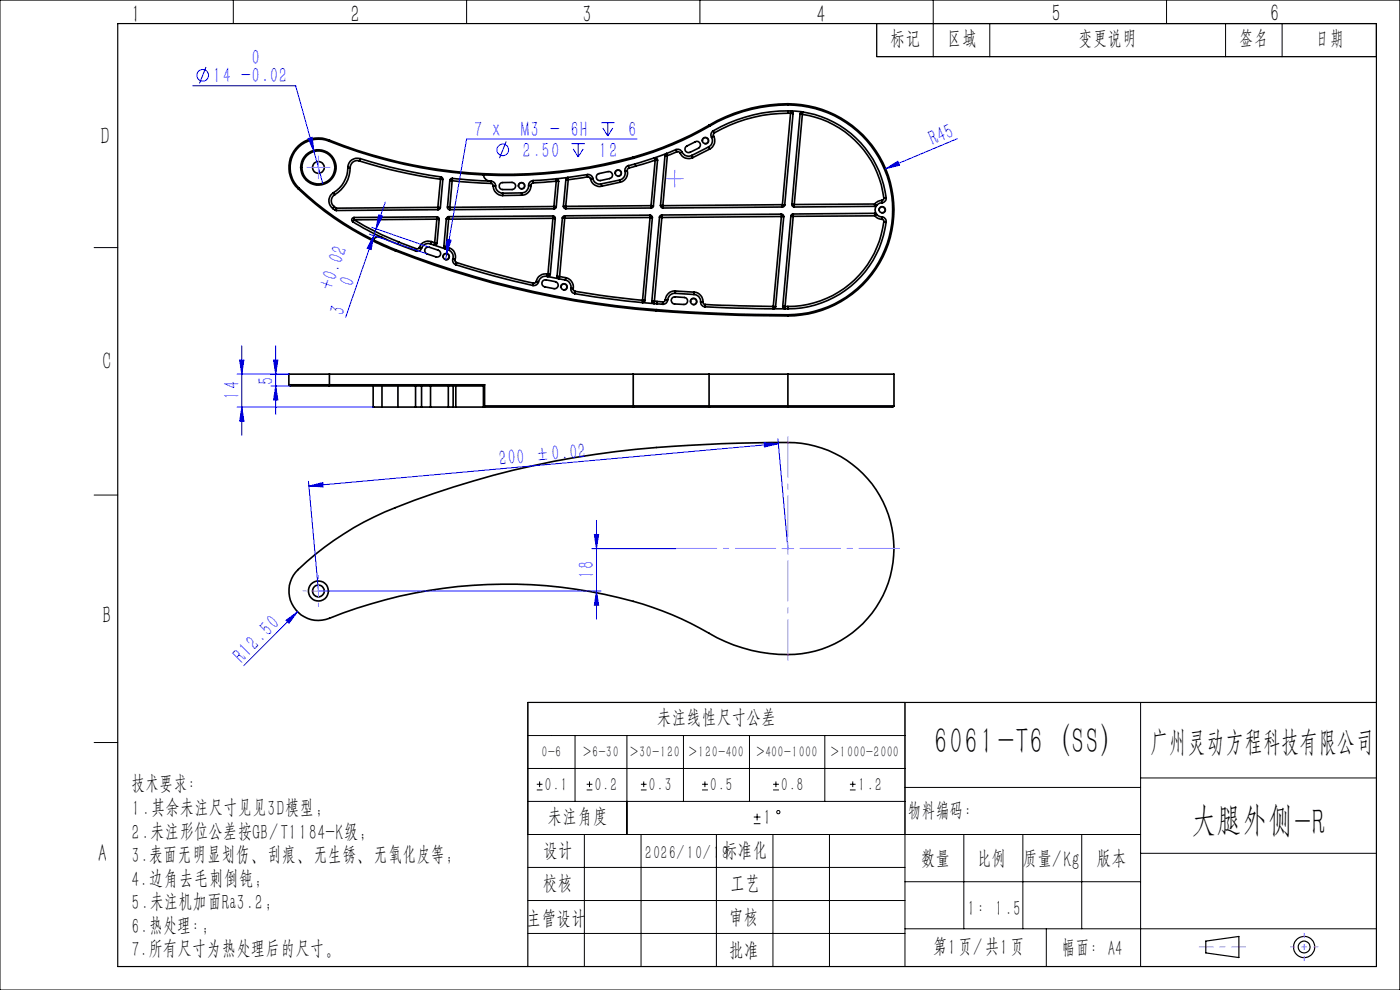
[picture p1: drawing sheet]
<svg xmlns="http://www.w3.org/2000/svg" width="297mm" height="210mm" viewBox="0 0 297 210" stroke-linecap="round" stroke-linejoin="round" font-family="sans-serif">
<g fill="none" stroke="#000" stroke-width=".35">
<path d="M63.4 39.9a64.2 64.2 0 0 0 15.8 11M63.4 39.9l-.1 .1M69.8 29.9a6 6 0 0 0-7.3 2.4 6 6 0 0 0 .9 7.6M69.8 29.9a101.8 101.8 0 0 0 32.8 7.2M69.9 29.7a6.2 6.2 0 0 0-7.6 2.4 6.2 6.2 0 0 0 1 7.9M69.9 29.7a99.8 99.8 0 0 0 32.9 7.2M69.9 29.7l-.1 .2M73.8 35.6a6.3 6.3 0 0 1-3.1 5.3M73.8 35.6h.5M74.3 35.6a6.7 6.7 0 0 1-3.3 5.7M76.2 34.1a108.4 108.4 0 0 0 17.3 3.9M76.2 34.1a1.47 1.47 0 0 0-1.9 1.5"/>
<path d="M76.4 33.6a1.98 1.98 0 0 0-2.6 2M76.4 33.6a106 106 0 0 0 17.1 3.9M76.4 33.6l-.2 .5M93.5 38l.4 .1M93.5 38l-.6 6M93.5 37.5l.3 .2 .1 .4M93.5 37.5v.5M93.9 38.1l-.5 6M95.4 38.3h.5M95.4 38.3l-.5 5.6M95.9 38.3l8.2 .6M95.9 38.3l-.5 5.7"/>
<path d="M96 37.8l-.3 .1-.3 .4M96 37.8l8 .6M96 37.8l-.1 .5M102.6 37.1a1.53 1.53 0 0 0 1.4 1.3M102.8 36.9l-.2 .2M104 38.4h.2M104.1 38.9l.5 .2v.3M104.2 38.4a1.03 1.03 0 0 1 .9 1M104.2 38.4l-.1 .5M104.6 39.4a2.05 2.05 0 0 0 2 2.1M104.6 39.4h.5M105.1 39.4a1.57 1.57 0 0 0 1.5 1.6"/>
<path d="M106.1 38.9l.5-.2h2a.76 .76 0 0 1 .8 .7 .76 .76 0 0 1-.7 .8h-2.1a.74 .74 0 0 1-.7-.4 .74 .74 0 0 1 .2-.9zM112.1 39.4a1.51 1.51 0 0 1-1.4 1.5M112.1 39.4h.5M112.6 39.4a1.99 1.99 0 0 1-1.9 2M113.1 38.3a1.02 1.02 0 0 0-1 1.1M113.1 38.3v.5M113.1 38.8l-.4 .2-.1 .4M118 38.4v-.1a.24 .24 0 0 1 0-.4 .24 .24 0 0 1 .4 .2l.1 .4M118 38.4l.5 .1M118 38.4l-4.9 .4M118 38.4l-.5 5.4M118.5 38.5l-.5 5.3"/>
<path d="M120.1 38.1v-.3l.4-.2v.5M120.1 38.1h.4M120.1 38.1l-.6 5.6M120.5 38.1l-.5 5.7M124.6 37a.97 .97 0 0 1 1.2 .8M124.6 37a95.5 95.5 0 0 1-11.5 1.3M124.6 37l.1 .5M124.7 37.5l-4.2 .6M124.7 37.5l.4 .1 .2 .3M125.3 37.9a1.96 1.96 0 0 0 2.3 1.6M125.8 37.8a1.48 1.48 0 0 0 1.7 1.2M125.8 37.8l-.5 .1"/>
<path d="M126.8 36.9l2.2-.5a.76 .76 0 0 1 .9 .6 .76 .76 0 0 1-.6 .9l-1.9 .4a.77 .77 0 0 1-.9-.4 .77 .77 0 0 1 .3-1zM127.5 39l.1 .5M131.4 38.2l.2 .5M131.4 38.2l-3.9 .8M131.6 38.7l-4 .8M132.6 36.4a1.55 1.55 0 0 1-1.2 1.8M133.1 36.3a1.97 1.97 0 0 1-1.5 2.4M133.1 36.3l-.5 .1M133.3 35.1a1.05 1.05 0 0 0-.7 1.3M133.3 35.1l.2 .5M133.5 35.6l-.4 .3v.4M134.3 33.3a101.9 101.9 0 0 1-31.5 3.6"/>
<path d="M134.3 33.3l.1 .3M134.4 33.6a101.3 101.3 0 0 1-31.8 3.5M134.7 34.8l-1.4 .3M134.7 34.8l.2 .4M134.9 35.2l-1.4 .4M139 34v-.1a.22 .22 0 0 1-.2-.3 .22 .22 0 0 1 .3-.1l.3 .1 .1 .4M139 34h.5M139 34l-4.1 1.2M139 34l-.9 9.6M139.5 34l-.9 9.7M141.1 33l.3-.4 .2 .4M141.1 33h.5"/>
<path d="M141.1 33l-1 10.6M141.6 33l-1 10.6M143.4 31.7a1.05 1.05 0 0 1 1.3 .6M143.4 31.7l-4.3 1.7-4.4 1.4M143.4 31.7l.2 .5M143.6 32.2l-2 .8M143.6 32.2h.4l.3 .3M144.3 32.5a1.99 1.99 0 0 0 2.7 .9M144.7 32.3a1.51 1.51 0 0 0 2.1 .7M144.7 32.3l-.4 .2M145.5 31.1l2-1a.76 .76 0 0 1 1 .3 .76 .76 0 0 1-.3 1l-1.8 .9a.76 .76 0 0 1-.9-.2 .76 .76 0 0 1 0-1zM146.8 33l.2 .4"/>
<path d="M150.3 31.2l.2 .4M150.3 31.2l-3.5 1.8M150.4 26.6a71.1 71.1 0 0 1-16.1 6.7M150.4 26.6l.1 .2M150.5 26.8a68.6 68.6 0 0 1-16.1 6.8M150.5 31.6l-3.5 1.8M151 29.1a1.51 1.51 0 0 1-.7 2.1M151.3 27.8a1 1 0 0 0-.3 1.3M151.3 27.8l.3 .4M151.4 28.9l-.4 .2M151.4 28.9a1.97 1.97 0 0 1-.9 2.7M151.6 28.2l-.3 .4 .1 .3"/>
<path d="M167.1 22.3a33.2 33.2 0 0 0-16.6 4.5M167.1 22.3a22.3 22.3 0 0 1 22.3 22.2 22.3 22.3 0 0 1-22.3 22.3M167.1 23.5a21 21 0 0 1 20.9 18.5M167.1 23.5a31.6 31.6 0 0 0-15.8 4.3M167.1 22a22.5 22.5 0 0 1 22.6 22.5 22.5 22.5 0 0 1-22.6 22.5M167.1 22a33 33 0 0 0-16.7 4.6M167.1 23.5v.5M167.1 24a31.5 31.5 0 0 0-15.5 4.2M167.1 24h.6M167.1 22v.3M167.7 24l.2-.5 .3 .3v.3M167.7 24l.5 .1"/>
<path d="M167.7 24l-1.7 19.4M168.2 24.1l-1.7 19.4M169.7 24.2a.38 .38 0 0 1 .6-.4l-.1 .5M169.7 24.2l.5 .1M169.7 24.2l-1.7 19.1M170.2 24.3a20.5 20.5 0 0 1 17.3 17.7M170.2 24.3l-1.7 19.1M63.3 40a62.8 62.8 0 0 0 16 11.2M70.6 44.2l.5 .4M70.7 40.9a2.01 2.01 0 0 0-.1 3.3M70.7 40.9l.3 .4M70.9 43.8l.5 .4"/>
<path d="M70.9 43.8l-.3 .4M71 41.3a1.51 1.51 0 0 0-.1 2.5M71.1 44.6l.3 .1M71.4 44.2v.5M71.4 44.2l-.3 .4M74.9 47.1l2.2 1.3 3.9 2M75.1 46.1a.5 .5 0 0 0-.5 .4 .5 .5 0 0 0 .3 .6M75.1 46.6l-.2 .5M75.1 46.6a65.9 65.9 0 0 0 9.5 4.7M75.1 46.1v.5M79.2 50.9l4.8 2.1M79.2 50.9h.1"/>
<path d="M79.2 50.9l.1 .3M79.3 51.2l4.6 2M81 50.4a1.47 1.47 0 0 0-1.8 .5M81 50.4l3.4 1.4M83.9 53.2a192.3 192.3 0 0 0 55.3 12.8M84 53a191.9 191.9 0 0 0 55.3 12.7M84 53l-.1 .2M84.4 51.8l3.8 1.4M84.6 51.3l3.7 1.5M84.6 51.3l-.2 .5M88.3 52.8l-.1 .4M89 52.5l-.3 .3h-.4"/>
<path d="M89 52.5l.4 .1M89.4 52.6a.97 .97 0 0 1-1.2 .6M90.3 52.7l.2-.2 .6-.1 1.9 .7a.75 .75 0 0 1 .5 .9 .75 .75 0 0 1-1 .5l-1.9-.6a.76 .76 0 0 1-.3-1.2zM91.3 51.7a1.47 1.47 0 0 0-1.9 .9M91.3 51.7l3.8 1.3M91.5 51.3a2.04 2.04 0 0 0-2.5 1.2M91.5 51.3l-.2 .4M91.5 51.3l.7 .2M92.2 51.5l-.1 .4a.35 .35 0 0 0 .4 .1 .35 .35 0 0 0 .2-.4M92.2 51.5l.5 .1M92.7 46a.48 .48 0 0 1 .5 .5M92.7 46.5h.5"/>
<path d="M92.7 46v.5M92.7 46l-17.6 .1M92.7 46.5l-.5 5M92.7 46.5l-17.6 .1M92.9 44v.5M92.9 44l.5 .1M92.9 44l-21.5 .2M92.9 44.5l-21.5 .2M93.2 46.5l-.5 5.1M93.4 44.1l-.2 .3-.3 .1M94.2 52.3v.3l.3 .2 .2-.5M94.2 52.3h.5"/>
<path d="M94.7 52.3l.6 .3M94.7 46.4l.5 .1M94.7 46.4l-.5 5.9M94.9 43.9a.49 .49 0 0 0 .5 .6M94.9 43.9l.5 .1M95.1 53a1.5 1.5 0 0 1 1 1.9M95.2 46l-.3 .1-.2 .3M95.2 46v.5M95.2 46.5l-.5 5.8M95.3 52.6l-.2 .4M95.3 52.6a2.04 2.04 0 0 1 1.3 2.5M95.4 44v.5"/>
<path d="M96.1 54.9a1.01 1.01 0 0 0 .6 1.3M96.1 54.9l.5 .2M96.6 55.1a.45 .45 0 0 0 .3 .6M96.7 56.2a182.9 182.9 0 0 0 16.4 4.4M96.9 55.7a188.8 188.8 0 0 0 16.3 4.4M96.9 55.7l-.2 .5M106.6 41v.5M110.7 40.9v.5M110.7 40.9l-4.1 .1M110.7 41.4l-4.1 .1M113.8 59.7l-.3 .3-.3 .1M113.8 59.7l.4 .1"/>
<path d="M114.2 59.8a.98 .98 0 0 1-1.1 .8M115.1 59.7l.2-.2 .6-.1 1.9 .4a.75 .75 0 0 1 .6 .8 .75 .75 0 0 1-.9 .6l-1.9-.4a.75 .75 0 0 1-.5-1.1zM116 58.6a1.52 1.52 0 0 0-1.8 1.2M116 58.6l3.9 .8M116.1 58.1a2.03 2.03 0 0 0-2.3 1.6M116.1 58.1l-.1 .5M116.1 58.1l.1 .1M116.2 58.2l-.1 .4a.37 .37 0 0 0 .5 0 .37 .37 0 0 0 .1-.4M116.2 58.2h.5M117.3 45.8a.49 .49 0 0 1 .5 .5M117.3 46.3h.5M117.3 45.8v.5"/>
<path d="M117.3 45.8l-22.1 .2M117.3 46.3l-1.1 11.9M117.3 46.3l-22.1 .2M117.5 43.8v.5M117.5 43.8h.5M117.5 44.3l-22.1 .2M117.5 43.8l-22.1 .2M117.8 46.3l-1.1 11.9M118 43.8l-.2 .4-.3 .1M118.2 58.6l.1 .3 .3 .3 .1-.5M118.2 58.6l.5 .1M118.7 58.7l1.3 .2"/>
<path d="M119.3 46.2l.5 .1M119.3 46.2l-1.1 12.4M119.5 43.7a.49 .49 0 0 0 .6 .6M119.5 43.7l.5 .1M119.8 45.8l-.2 .1-.3 .3M119.8 45.8v.5M119.8 46.3l-1.1 12.4M119.9 59.4a1.53 1.53 0 0 1 1.2 1.7M120 58.9l-.1 .5M120 58.9a2.02 2.02 0 0 1 1.6 2.3M120 43.8l.1 .5M137.9 45.6l.4 .3 .1 .3"/>
<path d="M137.9 46.1l.5 .1M137.9 45.6v.5M137.9 45.6l-18.1 .2M137.9 46.1l-1.6 17.6M137.9 46.1l-18.1 .2M138.1 43.6v.5M138.1 43.6l.5 .1M138.1 44.1l-18 .2M138.1 43.6l-18.1 .2M138.4 46.2l-1.6 17.5M138.6 43.7l-.1 .3-.4 .1M139.9 46.1h.5"/>
<path d="M139.9 46.1l-1.6 17.7M140.1 43.6l.1 .3 .4 .2M140.1 43.6h.5M140.4 45.6l-.3 .1-.2 .4M140.4 45.6v.5M140.4 46.1l-1.6 17.8M140.6 43.6v.5M165.7 45.4a.49 .49 0 0 1 .6 .6M165.7 45.4l.1 .5M165.7 45.4l-25.3 .2M165.8 45.9l.5 .1M165.8 45.9l-1.8 19.1"/>
<path d="M165.8 45.9l-25.4 .2M166 43.4v.5M166 43.4l.5 .1M166 43.9l-25.4 .2M166 43.4l-25.4 .2M166.3 46l-1.8 19M166.5 43.5l-.2 .3-.3 .1M167.8 45.9h.5M167.8 45.9l-1.7 19.1M168 43.3l.1 .4 .4 .2M168 43.3l.5 .1M168.3 45.4l-.3 .1-.2 .4"/>
<path d="M168.3 45.4v.5M168.3 45.9l-1.8 19.1M168.5 43.4v.5M185.6 43.3l.3 .3-.3 .2M185.6 45.3l.3 .2-.3 .3M185.6 45.8a2.05 2.05 0 0 0 1.5 .7M185.6 45.3v.5M185.6 43.3v.5M185.6 45.3l-17.3 .1M185.6 45.8l-17.3 .1M185.6 43.3l-17.1 .1M185.6 43.8l-17.1 .1"/>
<path d="M187.1 46a.97 .97 0 0 1 .9 1.1M187.1 43a1.5 1.5 0 0 0-1.5 1.5 1.5 1.5 0 0 0 1.5 1.5M187.1 46.5l.3 .2 .1 .3M187.1 46v.5M187.1 42.5a1.94 1.94 0 0 0-1.5 .8M187.1 42.5v.5M187.5 47a20.5 20.5 0 0 1-20.4 18M187.5 47l.5 .1M187.5 42l-.1 .4-.3 .1M188 47.1a21 21 0 0 1-20.9 18.4M188 42a1.03 1.03 0 0 1-.9 1M188 42h-.5"/>
<path d="M69.9 79.4h-8.6v2.2M69.9 79.4h64.4M69.9 79.4v2.2M113.2 60.1l-.1 .5M121.1 61.1a1.04 1.04 0 0 0 .8 1.2M121.1 61.1l.5 .1M121.6 61.2l.1 .4 .3 .2M121.9 62.3a200.2 200.2 0 0 0 17.4 2.1M122 61.8l7.2 1.1 7.1 .8M122 61.8l-.1 .5M134.3 79.4h16.1M134.3 79.4v6.7"/>
<path d="M136.3 63.7v.5l.3-.1 .2-.4M136.3 63.7h.5M138.3 63.8l.1 .4 .3 .2 .1-.5M138.3 63.8l.5 .1M138.8 63.9l.6 .1M139.2 66a394.1 394.1 0 0 0 27.9 1M139.3 65.7a366 366 0 0 0 27.8 1.1M139.3 65.7l-.1 .3M139.3 64.4l1.3 .1M139.4 64l-.1 .4M139.4 64l1.2 .1M140.6 64.1v.4"/>
<path d="M141.1 63.6l-.2 .4-.3 .1M141.1 63.6h.5M141.6 63.6a.97 .97 0 0 1-1 .9M142.7 63.1l.5-.1 2 .1a.74 .74 0 0 1 .7 .8 .74 .74 0 0 1-.8 .7l-2-.1a.78 .78 0 0 1-.7-.6 .78 .78 0 0 1 .3-.8zM143.2 62.2a1.51 1.51 0 0 0-1.6 1.4M143.2 62.2l4 .3M143.3 61.7a1.99 1.99 0 0 0-2.2 1.9M143.3 61.7l-.1 .5M143.3 61.7l3.9 .3M147.2 62.5a1.45 1.45 0 0 1 1.4 1.6M147.2 62a1.99 1.99 0 0 1 1.9 2.1M147.2 62v.5"/>
<path d="M148.6 64.1a1.03 1.03 0 0 0 1 1M148.6 64.1h.5M149.1 64.1a.49 .49 0 0 0 .5 .5M149.6 65.1l10.9 .4h6.6M149.6 64.6l14.4 .4M149.6 64.6v.5M150.4 79.4h16.7M150.4 79.4v6.7M164 65v.5l.3-.1 .2-.4M164 65h.5M166.1 65a.37 .37 0 0 0 .1 .4 .37 .37 0 0 0 .3 0v-.4M166.1 65h.4"/>
<path d="M166.5 65h.6M167.1 79.4h22.6v6.7M167.1 79.4v7M167.1 65v.5M167.1 66.8v.2M61.3 81.6h8.6M61.3 81.6l.3 .3h8.2M69.8 81.9h32.8M69.9 81.6h32.9M69.9 81.6l-.1 .3M79.2 86.4h.1M79.2 86.4h1.8"/>
<path d="M79.2 81.9v4.5M81 86.4h3.4M81 81.9v4.5M84.4 86.4h3.8M84.4 81.9v4.5M88.2 86.4h1.2M88.2 81.9v4.5M89.4 86.4h1.9M89.4 81.9v4.5M91.3 86.4h3.8M91.3 81.9v4.5M95.1 86.4h1"/>
<path d="M95.1 81.9v4.5M96.1 86.4h.6M96.1 81.9v4.5M96.7 86.4h5.9M96.7 81.9v4.5M102.6 86.4h.1M102.6 86.4h31.8M102.8 86.1h31.5M102.8 81.6l-.2 .2v4.6M102.8 81.6v4.5M102.8 86.1l-.2 .3M134.3 86.1h16.1"/>
<path d="M134.3 86.1l.1 .3M134.4 86.4h16.1M150.4 86.1h39.3M150.4 86.1l.1 .3M150.5 86.4h16.6M189.7 86.1l-.3 .3h-22.3M63.3 120.8a66.3 66.3 0 0 1 24.6-14.7 194.8 194.8 0 0 1 61.8-11.8l10.5-.4a53.4 53.4 0 0 1 11.3 .4 22.5 22.5 0 0 1 17.9 25.2 22.5 22.5 0 0 1-24.2 19.3 35 35 0 0 1-16.7-5.5 76.4 76.4 0 0 0-26.4-8.3 101.8 101.8 0 0 0-53 6.4 6.3 6.3 0 0 1-7-3 6.3 6.3 0 0 1 1.2-7.6z"/>
<circle cx="67.5" cy="35.5" r="3.5"/>
<circle cx="67.5" cy="35.5" r="3.8"/>
<circle cx="67.5" cy="35.5" r="1.25"/>
<circle cx="110.6" cy="39.4" r=".63"/>
<circle cx="131.1" cy="36.7" r=".61"/>
<circle cx="149.6" cy="29.8" r=".61"/>
<circle cx="94.6" cy="54.4" r=".62"/>
<circle cx="187.1" cy="44.5" r=".61"/>
<circle cx="119.6" cy="60.9" r=".62"/>
<circle cx="147.1" cy="64" r=".63"/>
<circle cx="67.5" cy="125.4" r="1.25"/>
<circle cx="67.5" cy="125.4" r="2.13"/>
</g>
<g fill="none" stroke="#00f" stroke-width=".21">
<path d="M40.9 18.2h21.8l5.8 20.7M43.7 14.2l-1.4 3.5M65.4 29.4l.8-.3 .4 3zM107.4 30l-1.4 3.5M121.2 30.5h2.9M121.6 31.6l1.1 1.7M122.7 30.5v2.8M123.7 31.6l-1 1.7M127.5 26h2.9M127.9 27.2l1 1.6M128.9 26v2.8M130 27.2l-1.1 1.6"/>
<path d="M135.1 29.5h-36.1l-4.2 24.3M187.9 35.8l2.6-1.6 .3 .9zM203.1 29.4l-15.2 6.4M78.4 49.7l12.2 4.2M78.8 48.2l12.3 4.2M79.3 50l-.6 2.9-.8-.2zM79.3 50l-6 17.3M79.8 48.6l-.5 1.4M80.3 45.6l.9 .3-1.4 2.7zM81.7 42.9l-1.9 5.7M94.8 53.8l-.3 1.3M94.8 50.8l.9 .2-.9 2.8z"/>
<path d="M50.3 79.4h11M50.8 76.4h1l-.5 3zM51.3 73.4v19M58 76.4h.9l-.4 3zM58.5 73.4v14.5M50.3 86.4h28.9M51.3 86.4l.5 3h-1zM57.5 81.9h4.1M58.5 81.9l.4 3h-.9zM162.1 93.9l3 .2-2.9 .7zM165 93.1l2.1 23.3M165.1 94.1l-99.6 9"/>
<path d="M65.4 102.1l2.2 23.3h59.9M65.5 103.1l3-.7v.9zM125.6 116.4h17.8M126.1 113.4h.9l-.5 3zM126.5 110.4v21M60.7 131.6l2.4-1.8-1.8 2.4zM63.1 129.8l-11.4 11.4M126.5 125.4l.5 3h-.9z"/>
<circle cx="43" cy="16" r="1.24"/>
<circle cx="106.7" cy="31.8" r="1.24"/>
</g>
<g fill="none" stroke="#000" stroke-width=".21">
<path d="M0 0h297v210h-297zM49.5 0v5M99 0v5M148.5 0v5M186 5h106v7h-106zM198 0v12M210 5v7M247.5 0v5M260 5v7M272 5v7M109.9 39.6a.74 .74 0 0 1 .7-.9 .74 .74 0 0 1 .8 .8 .74 .74 0 0 1-.9 .6M130.4 36.9a.75 .75 0 0 1 .7-.9 .75 .75 0 0 1 .8 .8 .75 .75 0 0 1-.9 .7"/>
<path d="M148.9 30a.76 .76 0 0 1 .7-.9 .76 .76 0 0 1 .8 .8 .76 .76 0 0 1-1 .7M20 52.5h5M93.9 54.6a.75 .75 0 0 1 .7-.9 .75 .75 0 0 1 .8 .8 .75 .75 0 0 1-1 .7M186.4 44.7a.76 .76 0 0 1 .7-.9 .76 .76 0 0 1 .8 .8 .76 .76 0 0 1-1 .7M118.9 61.1a.74 .74 0 0 1 .7-1 .74 .74 0 0 1 .8 .8 .74 .74 0 0 1-.9 .7M146.4 64.2a.76 .76 0 0 1 .7-1 .76 .76 0 0 1 .8 .8 .76 .76 0 0 1-1 .7M20 105h5M20 157.5h5M112 156h80M122 156v14M133 156v21M145 156v14"/>
<path d="M159 156v14M175 156v14M242 149v56M112 163h80M112 170h80M113.9 167.6h1.2M113.9 166.4h1.2M114.5 165.8v1.2M124 177v28M124.5 167.6h1.2M124.5 166.4h1.2M125.1 165.8v1.2"/>
<path d="M136 167.6h1.2M136 166.4h1.2M136 177v28M136.6 165.8v1.2M148.9 167.6h1.3M148.9 166.4h1.3M149.5 165.8v1.2M152 177v28M159.9 174.7h1.4M159.9 173.3h1.4M160.6 172.6v1.4M164 177v28"/>
<path d="M164 167.6h1.2M164 166.4h1.2M164.6 165.8v1.2M176 177v28M180.3 167.6h1.2M180.3 166.4h1.2M180.9 165.8v1.2M192 167h50M204.5 177v20M217 177v20M229.5 177v20M242 177h-130v-28h80v56"/>
<path d="M242 165h50M112 198h80M112 191h80M112 184h80M192 197h100M192 187h50M222 197v8M242 181h50"/>
<circle cx="165.1" cy="172.3" r=".36"/>
</g>
<g fill="none" stroke="#000" stroke-width=".25">
<path d="M25 5h267v200h-267zM292 149h-180v56M255.8 199.6l7-1v4.5l-7-1z"/>
<circle cx="276.7" cy="200.9" r="2.25"/>
<circle cx="276.7" cy="200.9" r="1.24"/>
</g>
<path d="M164.7 116.3h-21.3M167.2 113.8v-21.2M167.2 118.8v21.3M169.7 116.3h21.2" fill="none" stroke="#f0f" stroke-width=".21" stroke-dasharray="30.5 1.3 1.3 1.3" stroke-dashoffset="21.8" stroke-linecap="butt"/>
<path d="M66.3 35.5h-1.2M67.6 34.2v-1.2M67.6 36.7v1.3M68.8 35.5h1.3M141.9 37.9h-.6M143.2 36.6v-.6M143.2 39.1v.7M144.4 37.9h.6M65.1 125.3h-.9M67.6 122.8v-.8M67.6 127.8v.9M70.1 125.3h.8" fill="none" stroke="#f0f" stroke-width=".21" stroke-dasharray="30.5 1.3 1.3 1.3" stroke-linecap="butt"/>
<path d="M276.7 197.9v6M273.7 200.9h6" fill="none" stroke="#f0f" stroke-width=".21" stroke-dasharray="30.5 1.3 1.3 1.3" stroke-dashoffset="29.4" stroke-linecap="butt"/>
<path d="M254.3 200.9h10" fill="none" stroke="#f0f" stroke-width=".21" stroke-dasharray="30.5 1.3 1.3 1.3" stroke-dashoffset="27.4" stroke-linecap="butt"/>
<path d="M66.3 35.5h2.5M67.6 34.3v2.5M141.9 37.9h2.5M143.1 36.6v2.5M165.9 116.4h2.5M167.1 115.1v2.5M66.3 125.4h2.5M67.6 124.1v2.5" fill="none" stroke="#f0f" stroke-width=".21"/>
<g fill="#00f">
<path d="M187.9 35.8l2.6-1.6 .3 .9z"/>
<path d="M60.7 131.6l2.4-1.8-1.8 2.4z"/>
<path d="M65.4 29.4l1.2 2.7-.4-3zM94.8 50.8v3l.9-2.8z"/>
<path d="M162.1 93.9l3 .2-2.9 .7zM65.5 103.1l3-.7v.9z"/>
<path d="M80.3 45.6l.9 .3-1.4 2.7zM79.3 50l-.6 2.9-.8-.2z"/>
<path d="M126.5 125.4l.5 3h-.9zM126.1 113.4h.9l-.5 3z"/>
<path d="M58 76.4h.9l-.4 3zM58.5 81.9l.4 3h-.9zM50.8 76.4h1l-.5 3zM51.3 86.4l.5 3h-1z"/>
</g>
<g font-size="7.3">
<text x="198.1" y="160.3">6061-T6 (SS)</text>
<text x="252.7" y="177.5">大腿外侧-R</text>
</g>
<text font-size="6.1" x="243.8" y="160.3">广州灵动方程科技有限公司</text>
<g font-size="4.9">
<text x="27.7" y="5">1</text>
<text x="74.4" y="5">2</text>
<text x="123.5" y="5">3</text>
<text x="173.2" y="5">4</text>
<text x="223.1" y="4.9">5</text>
<text x="269.4" y="4.9">6</text>
<text x="21.3" y="30.9">D</text>
<text x="21.7" y="78.7">C</text>
<text x="21.7" y="132.5">B</text>
<text x="20.7" y="183.1">A</text>
</g>
<g font-size="4.3">
<text x="188.9" y="10.2">标记</text>
<text x="200.9" y="10.2">区域</text>
<text x="228.7" y="10.2">变更说明</text>
<text x="262.9" y="10.2">签名</text>
<text x="278.9" y="10.2">日期</text>
<text x="139.3" y="154.2">未注线性尺寸公差</text>
<text x="27.9" y="168.3">技术要求：</text>
<text x="27.9" y="173.3">1.其余未注尺寸见见3D模型；</text>
<text x="192.6" y="173.9">物料编码：</text>
<text x="27.9" y="178.3">2.未注形位公差按GB/T1184-K级；</text>
<text x="116.2" y="175.2">未注角度</text>
<text x="161.8" y="175.2">1</text>
<text x="27.9" y="183.3">3.表面无明显划伤、刮痕、无生锈、无氧化皮等；</text>
<text x="115.2" y="182.5">设计</text>
<text x="153.3" y="182.5">标准化</text>
<text x="195.3" y="184.2">数量</text>
<text x="207.2" y="184.2">比例</text>
<text x="216.9" y="184.2">质量/Kg</text>
<text x="232.6" y="184.2">版本</text>
<text x="27.9" y="188.3">4.边角去毛刺倒钝;</text>
<text x="115.2" y="189.5">校核</text>
<text x="154.9" y="189.5">工艺</text>
<text x="27.9" y="193.3">5.未注机加面Ra3.2；</text>
<text x="111.6" y="196.9">主管设计</text>
<text x="154.6" y="196.5">审核</text>
<text x="205.2" y="194.5">1：1.5</text>
<text x="27.9" y="198.3">6.热处理:；</text>
<text x="27.9" y="203.3">7.所有尺寸为热处理后的尺寸。</text>
<text x="154.6" y="203.5">批准</text>
<text x="197.9" y="202.8">第1页/共1页</text>
<text x="225.2" y="203.1">幅面：A4</text>
</g>
<g font-size="4.3" fill="#00f">
<text x="45.1" y="17.8">14 -0.02</text>
<text x="53.4" y="14.1">0</text>
<text x="100.6" y="29.2">7 x</text>
<text x="110.5" y="29.2">M3 - 6H</text>
<text x="133.3" y="29.2">6</text>
<text x="110.8" y="33.6">2.50</text>
<text x="127" y="33.6">12</text>
<text x="198" y="31.2" transform="rotate(-23 198 31.2)">R45</text>
<text x="70.8" y="62" transform="rotate(-71 70.8 62)">+0.02</text>
<text x="75.2" y="61.1" transform="rotate(-71 75.2 61.1)">0</text>
<text x="73.1" y="67.1" transform="rotate(-71 73.1 67.1)">3</text>
<text x="58.2" y="81.6" transform="rotate(-90 58.2 81.6)">5</text>
<text x="51" y="84.8" transform="rotate(-90 51 84.8)">14</text>
<text x="105.9" y="99.1" transform="rotate(-5 105.9 99.1)">200 ±0.02</text>
<text x="126.2" y="122.9" transform="rotate(-90 126.2 122.9)">18</text>
<text x="51.5" y="141" transform="rotate(-45 51.5 141)">R12.50</text>
</g>
<g font-size="3.6">
<text x="115.5" y="168">0.1</text>
<text x="126.1" y="168">0.2</text>
<text x="137.6" y="168">0.3</text>
<text x="150.6" y="168">0.5</text>
<text x="165.7" y="168">0.8</text>
<text x="182" y="168">1.2</text>
<text x="136.8" y="182.5">2026/10/19</text>
</g>
<g font-size="3">
<text x="114.9" y="160.7">0-6</text>
<text x="123.7" y="160.7">&gt;6-30</text>
<text x="133.7" y="160.7">&gt;30-120</text>
<text x="146.1" y="160.7">&gt;120-400</text>
<text x="160.5" y="160.7">&gt;400-1000</text>
<text x="176.2" y="160.7">&gt;1000-2000</text>
</g>
</svg>
